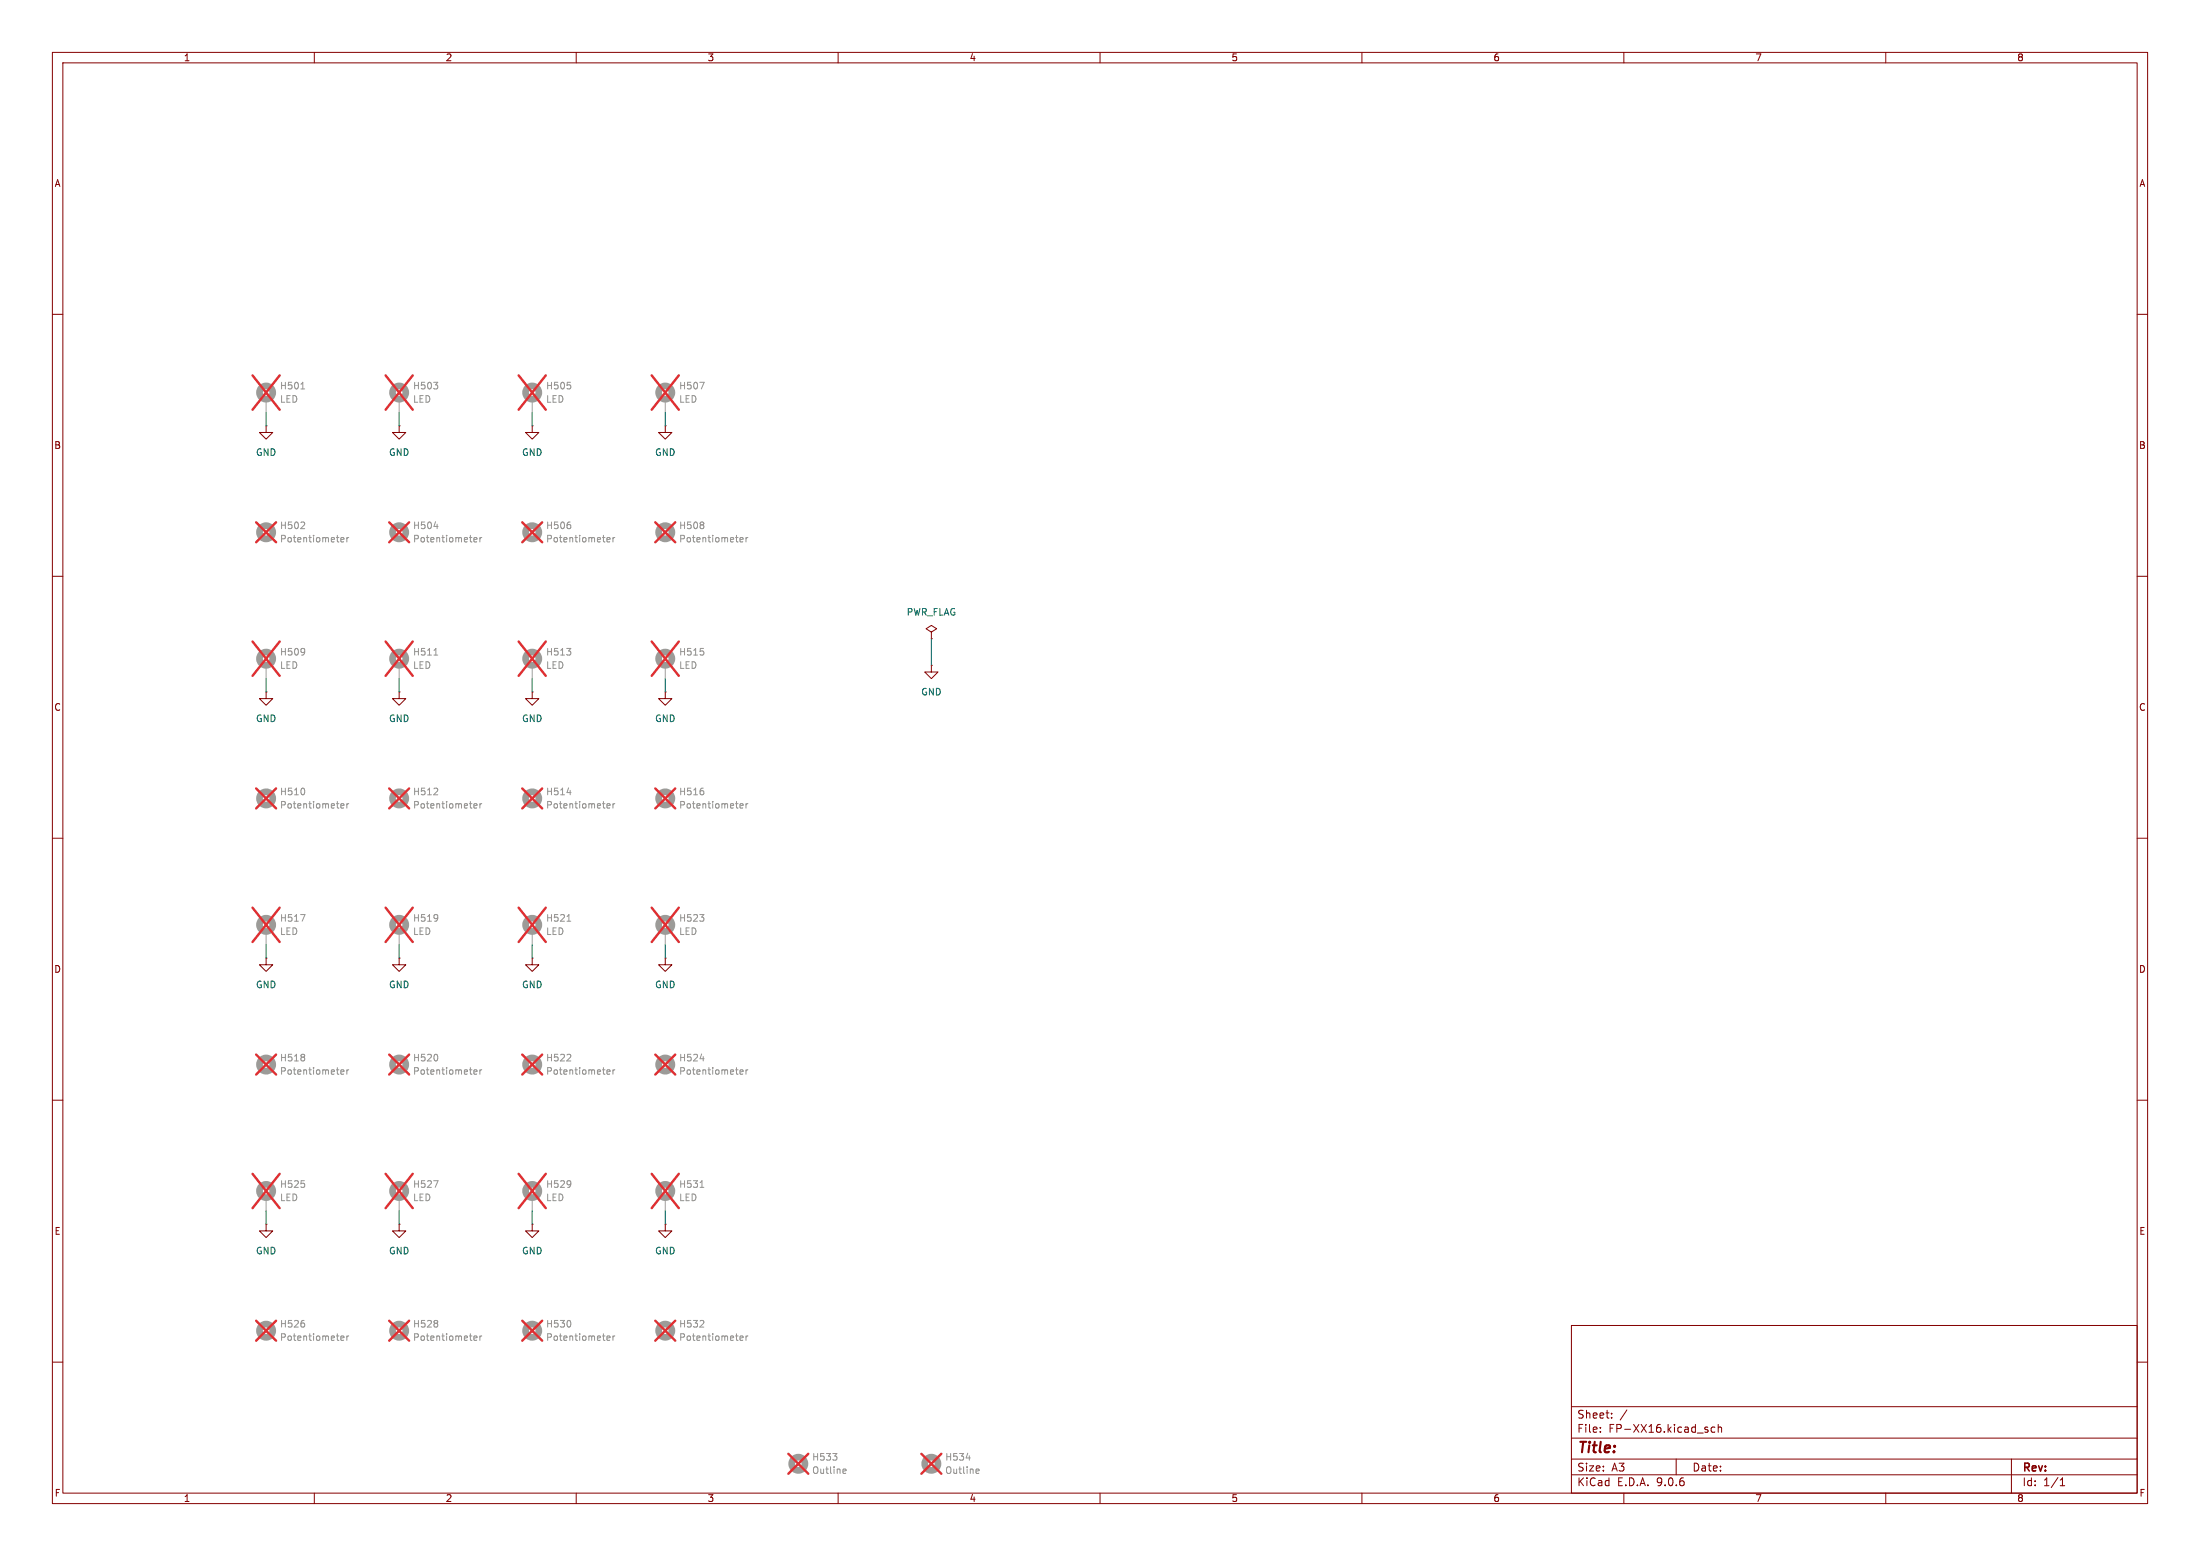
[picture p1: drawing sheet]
<svg xmlns="http://www.w3.org/2000/svg" width="420mm" height="297mm" viewBox="0 0 420 297" stroke-linecap="round" stroke-linejoin="round" font-family="sans-serif">
<g fill="none" stroke="#840000" stroke-width=".19">
<path d="M10 10h400v277h-400zM12 12h396v273h-396zM60 10v2M110 10v2M160 10v2M210 10v2M260 10v2M310 10v2M360 10v2M10 60h2M408 60h2M50.8 81.3v1.3h1.3l-1.3 1.2-1.3-1.2h1.3"/>
<path d="M50.8 81.3h.1M76.2 81.3v1.3h1.3l-1.3 1.2-1.3-1.2h1.3M76.2 81.3h.1M101.6 81.3v1.3h1.3l-1.3 1.2-1.3-1.2h1.3M101.6 81.3h.1M127 81.3v1.3h1.3l-1.3 1.2-1.3-1.2h1.3M127 81.3h.1M10 110h2M408 110h2M50.8 132.1v1.3h1.3l-1.3 1.2-1.3-1.2h1.3M50.8 132.1h.1M76.2 132.1v1.3h1.3l-1.3 1.2-1.3-1.2h1.3"/>
<path d="M76.2 132.1h.1M101.6 132.1v1.3h1.3l-1.3 1.2-1.3-1.2h1.3M101.6 132.1h.1M127 132.1v1.3h1.3l-1.3 1.2-1.3-1.2h1.3M127 132.1h.1M177.8 120.7l1-.7-1-.6-1 .6 1 .7v1.2M177.8 121.9h.1M177.8 127v1.3h1.3l-1.3 1.2-1.3-1.2h1.3M177.8 127h.1M10 160h2M408 160h2M50.8 182.9v1.3h1.3l-1.3 1.2-1.3-1.2h1.3"/>
<path d="M50.8 182.9h.1M76.2 182.9v1.3h1.3l-1.3 1.2-1.3-1.2h1.3M76.2 182.9h.1M101.6 182.9v1.3h1.3l-1.3 1.2-1.3-1.2h1.3M101.6 182.9h.1M127 182.9v1.3h1.3l-1.3 1.2-1.3-1.2h1.3M127 182.9h.1M10 210h2M408 210h2M50.8 233.7v1.2h1.3l-1.3 1.3-1.3-1.3h1.3M50.8 233.7h.1M76.2 233.7v1.2h1.3l-1.3 1.3-1.3-1.3h1.3"/>
<path d="M76.2 233.7h.1M101.6 233.7v1.2h1.3l-1.3 1.3-1.3-1.3h1.3M101.6 233.7h.1M127 233.7v1.2h1.3l-1.3 1.3-1.3-1.3h1.3M127 233.7h.1M300 253h108v32h-108zM10 260h2M300 278.5h108M300 274.5h108M300 268.5h108M305.5 273.2v.2M305.5 272.5v.1"/>
<path d="M307.7 270.5v.2M307.7 269.8v.1M310.6 269.1l-1.3 1.9M320 278.5v3M325.9 272.9l.2 .2-.2 .3M325.9 272.4l.1 .1M327.4 272.5l-.5-.1-.2 .3 .1 .6h.6M328 272.5l.2-.1 .4 .1 .1 .9M328 271.9v1.5M384 278.5v6.5M408 260h2M60 285v2"/>
<path d="M110 285v2M160 285v2M210 285v2M260 285v2M300 281.5h108M310 285v2M360 285v2M393.3 283.6h.9M393.3 282.5l.4-.4v1.5"/>
</g>
<g fill="none" stroke="#9c9b98" stroke-width="1.3">
<circle cx="50.8" cy="74.9" r="1.27"/>
<circle cx="76.2" cy="74.9" r="1.27"/>
<circle cx="101.6" cy="74.9" r="1.27"/>
<circle cx="127" cy="74.9" r="1.27"/>
<circle cx="50.8" cy="101.6" r="1.27"/>
<circle cx="76.2" cy="101.6" r="1.27"/>
<circle cx="101.6" cy="101.6" r="1.27"/>
<circle cx="127" cy="101.6" r="1.27"/>
<circle cx="50.8" cy="125.7" r="1.27"/>
<circle cx="76.2" cy="125.7" r="1.27"/>
<circle cx="101.6" cy="125.7" r="1.27"/>
<circle cx="127" cy="125.7" r="1.27"/>
<circle cx="50.8" cy="152.4" r="1.27"/>
<circle cx="76.2" cy="152.4" r="1.27"/>
<circle cx="101.6" cy="152.4" r="1.27"/>
<circle cx="127" cy="152.4" r="1.27"/>
<circle cx="50.8" cy="176.5" r="1.27"/>
<circle cx="76.2" cy="176.5" r="1.27"/>
<circle cx="101.6" cy="176.5" r="1.27"/>
<circle cx="127" cy="176.5" r="1.27"/>
<circle cx="50.8" cy="203.2" r="1.27"/>
<circle cx="76.2" cy="203.2" r="1.27"/>
<circle cx="101.6" cy="203.2" r="1.27"/>
<circle cx="127" cy="203.2" r="1.27"/>
<circle cx="50.8" cy="227.3" r="1.27"/>
<circle cx="76.2" cy="227.3" r="1.27"/>
<circle cx="101.6" cy="227.3" r="1.27"/>
<circle cx="127" cy="227.3" r="1.27"/>
<circle cx="50.8" cy="254" r="1.27"/>
<circle cx="76.2" cy="254" r="1.27"/>
<circle cx="101.6" cy="254" r="1.27"/>
<circle cx="127" cy="254" r="1.27"/>
<circle cx="152.4" cy="279.4" r="1.27"/>
<circle cx="177.8" cy="279.4" r="1.27"/>
</g>
<g fill="none" stroke="#939391" stroke-width=".19">
<path d="M57.4 74.2h.8M82.8 73h.8l-.5 .5M83.5 73.6v.5M108.9 73.6v.5M133.6 73h.8l-.5 1.2M58.1 99.8v.4M134.3 99.8v.3M57.4 100.9h.8M65.1 103l.6-.1-.1-.2-.4-.1-.1 .2v.6h.5M66.2 102.6v.8M66.6 102.6l-.4 .2M82.8 100.5h.8"/>
<path d="M90.5 103l.6-.1-.1-.2-.4-.1-.1 .2v.6h.5M91.6 102.6v.8M92 102.6l-.4 .2M108.9 100.2v.6M115.9 103l.6-.1-.1-.2-.4-.1-.1 .2v.6h.5M117 102.6v.8M117.4 102.6l-.4 .2M134.3 100.3v.5M141.3 103l.6-.1-.1-.2-.4-.1-.1 .2v.6h.5M142.4 102.6v.8M142.8 102.6l-.4 .2M58.1 123.9v.8"/>
<path d="M58.2 124.3l-.1 .1M82.8 125h.8M108.2 123.8h.8l-.5 .5M108.9 124.4v.5M134.3 124.4v.5M58.1 150.7v.8M65.1 153.8l.6-.1-.1-.2-.4-.1-.1 .2v.6h.5M66.2 153.4v.8M66.6 153.4l-.4 .2M82.8 151.7h.8M83.5 150.6v.4M90.5 153.8l.6-.1-.1-.2-.4-.1-.1 .2v.6h.5"/>
<path d="M91.6 153.4v.8M92 153.4l-.4 .2M108.2 151.3h.8M115.9 153.8l.6-.1-.1-.2-.4-.1-.1 .2v.6h.5M117 153.4v.8M117.4 153.4l-.4 .2M134.3 151v.6M141.3 153.8l.6-.1-.1-.2-.4-.1-.1 .2v.6h.5M142.4 153.4v.8M142.8 153.4l-.4 .2M57.4 174.6h.8l-.5 1.2M83.5 174.7v.8"/>
<path d="M83.6 175.1l-.1 .1M108.2 175.8h.8M133.6 174.6h.8l-.5 .5M134.3 175.2v.5M58.1 201.4v.3M58.1 201.9v.5M65.1 204.6l.6-.1-.1-.2-.4-.1-.1 .2v.6h.5M66.2 204.2v.8M66.6 204.2l-.4 .2M83.5 201.5v.8M90.5 204.6l.6-.1-.1-.2-.4-.1-.1 .2v.6h.5M91.6 204.2v.8"/>
<path d="M92 204.2l-.4 .2M108.2 202.5h.8M108.9 201.4v.4M115.9 204.6l.6-.1-.1-.2-.4-.1-.1 .2v.6h.5M117 204.2v.8M117.4 204.2l-.4 .2M133.6 202.1h.8M141.3 204.6l.6-.1-.1-.2-.4-.1-.1 .2v.6h.5M142.4 204.2v.8M142.8 204.2l-.4 .2M58.1 226v.5M82.8 225.4h.8l-.5 1.2"/>
<path d="M108.9 225.5v.8M109 225.9l-.1 .1M133.6 226.6h.8M58.1 252.6v.6M65.1 255.4l.6-.1-.1-.2-.4-.1-.1 .2v.6h.5M66.2 255v.8M66.6 255l-.4 .2M83.5 252.2v.3M83.5 252.7v.5M90.5 255.4l.6-.1-.1-.2-.4-.1-.1 .2v.6h.5M91.6 255v.8M92 255l-.4 .2"/>
<path d="M108.9 252.3v.8M115.9 255.4l.6-.1-.1-.2-.4-.1-.1 .2v.6h.5M117 255v.8M117.4 255l-.4 .2M133.6 253.3h.8M134.3 252.2v.4M141.3 255.4l.6-.1-.1-.2-.4-.1-.1 .2v.6h.5M142.4 255v.8M142.8 255l-.4 .2M159 277.4h.8l-.5 .5M159.7 278v.6M184.4 278.3h.8"/>
<path d="M161.1 280.4l.4 .1v.2l-.6 .1M161.5 281.2h-.4M186.5 280.4l.4 .1v.2l-.6 .1M186.9 281.2h-.4"/>
</g>
<g fill="none" stroke="#e12e31" stroke-width=".46">
<path d="M48.2 71.7l5.2 6.5M53.4 71.7l-5.2 6.5M73.6 71.7l5.2 6.5M78.8 71.7l-5.2 6.5M99 71.7l5.2 6.5M104.2 71.7l-5.2 6.5M124.4 71.7l5.2 6.5M129.6 71.7l-5.2 6.5M48.9 99.7l3.8 3.8M52.7 99.7l-3.8 3.8M74.3 99.7l3.8 3.8M78.1 99.7l-3.8 3.8"/>
<path d="M99.7 99.7l3.8 3.8M103.5 99.7l-3.8 3.8M125.1 99.7l3.8 3.8M128.9 99.7l-3.8 3.8M48.2 122.5l5.2 6.5M53.4 122.5l-5.2 6.5M73.6 122.5l5.2 6.5M78.8 122.5l-5.2 6.5M99 122.5l5.2 6.5M104.2 122.5l-5.2 6.5M124.4 122.5l5.2 6.5M129.6 122.5l-5.2 6.5"/>
<path d="M48.9 150.5l3.8 3.8M52.7 150.5l-3.8 3.8M74.3 150.5l3.8 3.8M78.1 150.5l-3.8 3.8M99.7 150.5l3.8 3.8M103.5 150.5l-3.8 3.8M125.1 150.5l3.8 3.8M128.9 150.5l-3.8 3.8M48.2 173.3l5.2 6.5M53.4 173.3l-5.2 6.5M73.6 173.3l5.2 6.5M78.8 173.3l-5.2 6.5"/>
<path d="M99 173.3l5.2 6.5M104.2 173.3l-5.2 6.5M124.4 173.3l5.2 6.5M129.6 173.3l-5.2 6.5M48.9 201.3l3.8 3.8M52.7 201.3l-3.8 3.8M74.3 201.3l3.8 3.8M78.1 201.3l-3.8 3.8M99.7 201.3l3.8 3.8M103.5 201.3l-3.8 3.8M125.1 201.3l3.8 3.8M128.9 201.3l-3.8 3.8"/>
<path d="M48.2 224.1l5.2 6.5M53.4 224.1l-5.2 6.5M73.6 224.1l5.2 6.5M78.8 224.1l-5.2 6.5M99 224.1l5.2 6.5M104.2 224.1l-5.2 6.5M124.4 224.1l5.2 6.5M129.6 224.1l-5.2 6.5M48.9 252.1l3.8 3.8M52.7 252.1l-3.8 3.8M74.3 252.1l3.8 3.8M78.1 252.1l-3.8 3.8"/>
<path d="M99.7 252.1l3.8 3.8M103.5 252.1l-3.8 3.8M125.1 252.1l3.8 3.8M128.9 252.1l-3.8 3.8M150.5 277.5l3.8 3.8M154.3 277.5l-3.8 3.8M175.9 277.5l3.8 3.8M179.7 277.5l-3.8 3.8"/>
</g>
<g fill="none" stroke="#9c9b98" stroke-width=".19">
<path d="M50.8 76.2v2.5M76.2 76.2v2.5M101.6 76.2v2.5M127 76.2v2.5M50.8 127v2.5M76.2 127v2.5M101.6 127v2.5M127 127v2.5M50.8 177.8v2.5M76.2 177.8v2.5M101.6 177.8v2.5M127 177.8v2.5"/>
<path d="M50.8 228.6v2.5M76.2 228.6v2.5M101.6 228.6v2.5M127 228.6v2.5"/>
</g>
<g fill="none" stroke="#009600" stroke-width=".19">
<path d="M50.8 78.7v2.6M76.2 78.7v2.6M101.6 78.7v2.6M127 78.7v2.6M50.8 129.5v2.6M76.2 129.5v2.6M101.6 129.5v2.6M127 129.5v2.6M177.8 121.9v5.1M50.8 180.3v2.6M76.2 180.3v2.6M101.6 180.3v2.6"/>
<path d="M127 180.3v2.6M50.8 231.1v2.6M76.2 231.1v2.6M101.6 231.1v2.6M127 231.1v2.6"/>
</g>
<text font-size="2.8" fill="#840000" x="301" y="277.9">Title:</text>
<g font-size="2.1" fill="#840000">
<text x="301" y="273.7">File:</text>
<text x="301" y="271">Sheet:</text>
<text x="307.1" y="273.7">FP-XX16.kicad_sch</text>
<text x="301" y="281.1">Size:</text>
<text x="307.6" y="281.1">A3</text>
<text x="323" y="281.1">Date:</text>
<text x="386" y="281.3">Rev:</text>
<text x="301" y="283.9">KiCad</text>
<text x="308.7" y="283.9">E.D.A.</text>
<text x="316.3" y="283.9">9.0.6</text>
<text x="386" y="283.9">Id:</text>
<text x="390.1" y="283.9">1/1</text>
</g>
<g font-size="1.8" fill="#840000">
<text x="35" y="11.9">1</text>
<text x="85" y="11.9">2</text>
<text x="135" y="11.9">3</text>
<text x="185" y="11.9">4</text>
<text x="235" y="11.9">5</text>
<text x="285" y="11.9">6</text>
<text x="335" y="11.9">7</text>
<text x="385" y="11.9">8</text>
<text x="10.3" y="35.9">A</text>
<text x="408.3" y="35.9">A</text>
<text x="10.3" y="85.9">B</text>
<text x="408.2" y="85.9">B</text>
<text x="10.3" y="135.9">C</text>
<text x="408.2" y="135.9">C</text>
<text x="10.3" y="185.9">D</text>
<text x="408.2" y="185.9">D</text>
<text x="10.3" y="235.9">E</text>
<text x="408.3" y="235.9">E</text>
<text x="10.3" y="285.9">F</text>
<text x="35" y="286.9">1</text>
<text x="85" y="286.9">2</text>
<text x="135" y="286.9">3</text>
<text x="185" y="286.9">4</text>
<text x="235" y="286.9">5</text>
<text x="285" y="286.9">6</text>
<text x="335" y="286.9">7</text>
<text x="385" y="286.9">8</text>
<text x="408.3" y="285.9">F</text>
</g>
<g font-size="1.8" fill="#939391">
<text x="53.3" y="77.1">LED</text>
<text x="53.3" y="74.5">H501</text>
<text x="78.7" y="77.1">LED</text>
<text x="78.7" y="74.5">H503</text>
<text x="104.1" y="77.1">LED</text>
<text x="104.1" y="74.5">H505</text>
<text x="129.5" y="77.1">LED</text>
<text x="129.5" y="74.5">H507</text>
<text x="53.3" y="101.2">H502</text>
<text x="78.7" y="101.2">H504</text>
<text x="104.1" y="101.2">H506</text>
<text x="129.5" y="101.2">H508</text>
<text x="53.3" y="103.7">Potentiometer</text>
<text x="78.7" y="103.7">Potentiometer</text>
<text x="104.1" y="103.7">Potentiometer</text>
<text x="129.5" y="103.7">Potentiometer</text>
<text x="53.3" y="125.3">H509</text>
<text x="78.7" y="125.3">H511</text>
<text x="104.1" y="125.3">H513</text>
<text x="129.5" y="125.3">H515</text>
<text x="53.3" y="127.9">LED</text>
<text x="78.7" y="127.9">LED</text>
<text x="104.1" y="127.9">LED</text>
<text x="129.5" y="127.9">LED</text>
<text x="53.3" y="152">H510</text>
<text x="53.3" y="154.5">Potentiometer</text>
<text x="78.7" y="152">H512</text>
<text x="78.7" y="154.5">Potentiometer</text>
<text x="104.1" y="152">H514</text>
<text x="104.1" y="154.5">Potentiometer</text>
<text x="129.5" y="152">H516</text>
<text x="129.5" y="154.5">Potentiometer</text>
<text x="53.3" y="178.7">LED</text>
<text x="53.3" y="176.1">H517</text>
<text x="78.7" y="178.7">LED</text>
<text x="78.7" y="176.1">H519</text>
<text x="104.1" y="178.7">LED</text>
<text x="104.1" y="176.1">H521</text>
<text x="129.5" y="178.7">LED</text>
<text x="129.5" y="176.1">H523</text>
<text x="53.3" y="202.8">H518</text>
<text x="78.7" y="202.8">H520</text>
<text x="104.1" y="202.8">H522</text>
<text x="129.5" y="202.8">H524</text>
<text x="53.3" y="205.3">Potentiometer</text>
<text x="78.7" y="205.3">Potentiometer</text>
<text x="104.1" y="205.3">Potentiometer</text>
<text x="129.5" y="205.3">Potentiometer</text>
<text x="53.3" y="226.9">H525</text>
<text x="78.7" y="226.9">H527</text>
<text x="104.1" y="226.9">H529</text>
<text x="129.5" y="226.9">H531</text>
<text x="53.3" y="229.5">LED</text>
<text x="78.7" y="229.5">LED</text>
<text x="104.1" y="229.5">LED</text>
<text x="129.5" y="229.5">LED</text>
<text x="53.3" y="253.6">H526</text>
<text x="53.3" y="256.1">Potentiometer</text>
<text x="78.7" y="253.6">H528</text>
<text x="78.7" y="256.1">Potentiometer</text>
<text x="104.1" y="253.6">H530</text>
<text x="104.1" y="256.1">Potentiometer</text>
<text x="129.5" y="253.6">H532</text>
<text x="129.5" y="256.1">Potentiometer</text>
<text x="154.9" y="279">H533</text>
<text x="154.9" y="281.5">Outline</text>
<text x="180.3" y="279">H534</text>
<text x="180.3" y="281.5">Outline</text>
</g>
<g font-size="1.8" fill="#006464">
<text x="48.8" y="87.2">GND</text>
<text x="74.2" y="87.2">GND</text>
<text x="99.6" y="87.2">GND</text>
<text x="125" y="87.2">GND</text>
<text x="173" y="117.7">PWR_FLAG</text>
<text x="175.8" y="132.9">GND</text>
<text x="48.8" y="138">GND</text>
<text x="74.2" y="138">GND</text>
<text x="99.6" y="138">GND</text>
<text x="125" y="138">GND</text>
<text x="48.8" y="188.8">GND</text>
<text x="74.2" y="188.8">GND</text>
<text x="99.6" y="188.8">GND</text>
<text x="125" y="188.8">GND</text>
<text x="48.8" y="239.6">GND</text>
<text x="74.2" y="239.6">GND</text>
<text x="99.6" y="239.6">GND</text>
<text x="125" y="239.6">GND</text>
</g>
</svg>
